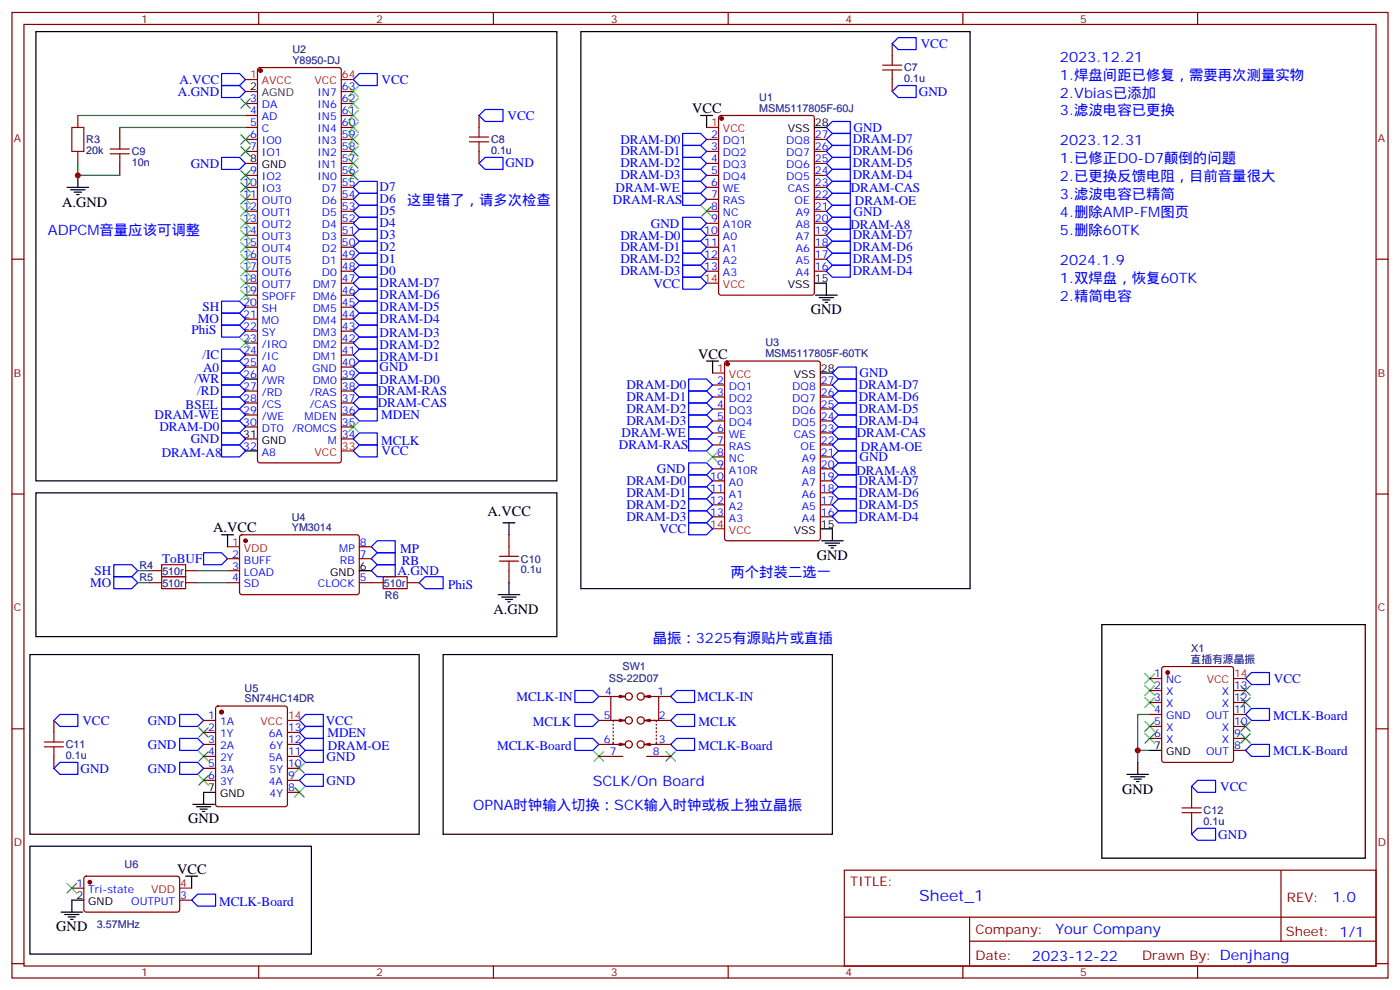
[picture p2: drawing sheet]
<svg xmlns="http://www.w3.org/2000/svg" width="412mm" height="292mm" viewBox="0 0 412 292" stroke-linecap="round" stroke-linejoin="round" font-family="sans-serif">
<g fill="none" stroke="#870000" stroke-width=".35">
<path d="M3.5 3.7h405.4v284.3h-405.4zM7.1 7.2h398.2v277.3h-398.2zM76.2 3.7v3.5M145.3 3.7v3.5M214.5 3.7v3.5M262.8 12.8v3.6M283.6 3.7v3.5M352.8 3.7v3.5M22.9 34v3.5M35.3 37.5v3.6M72.3 27h3.5M72.3 30.5h3.5"/>
<path d="M72.3 34h3.5M72.3 37.5h3.5M76.1 20.1l.5-.2h23.2l.7 .4v115.3l-.2 .5-.5 .2h-23.2l-.5-.2-.3-.5v-115zM100.5 27h3.6M100.5 30.5h3.6M100.5 34h3.6M100.5 37.5h3.6M100.5 23.4h3.6M141.1 34v3.5M211.9 34.2l.5-.2h26.8l.6 .4 .1 51.8-.5 .7h-27l-.7-.4v-51.8zM262.8 23.4v3.6M22.9 44.6v3.5"/>
<path d="M35.3 48.1v3.5M72.3 41.1h3.5M72.3 44.6h3.5M72.3 48.1h3.5M72.3 51.6h3.5M72.3 55.2h3.5M72.3 58.7h3.5M100.5 41.1h3.6M100.5 44.6h3.6M100.5 48.1h3.6M100.5 51.6h3.6M100.5 55.2h3.6"/>
<path d="M100.5 58.7h3.6M141.1 44.6v3.5M208.1 41.1h3.6M208.1 44.6h3.6M208.1 48.1h3.6M208.1 51.6h3.6M208.1 55.2h3.6M208.1 58.7h3.6M239.9 41.1h3.5M239.9 44.6h3.5M239.9 48.1h3.5M239.9 51.6h3.5"/>
<path d="M239.9 55.2h3.5M239.9 58.7h3.5M3.5 76.3h3.6M72.3 76.3h3.5M72.3 62.2h3.5M72.3 65.8h3.5M72.3 69.3h3.5M72.3 72.8h3.5M72.3 79.9h3.5M100.5 76.3h3.6M100.5 62.2h3.6M100.5 65.8h3.6"/>
<path d="M100.5 69.3h3.6M100.5 72.8h3.6M100.5 79.9h3.6M208.1 76.3h3.6M208.1 62.2h3.6M208.1 65.8h3.6M208.1 69.3h3.6M208.1 72.8h3.6M208.1 79.9h3.6M239.9 76.3h3.5M239.9 62.2h3.5M239.9 65.8h3.5"/>
<path d="M239.9 69.3h3.5M239.9 72.8h3.5M239.9 79.9h3.5M405.3 76.3h3.6M72.3 83.4h3.5M72.3 86.9h3.5M72.3 90.5h3.5M72.3 94h3.5M72.3 97.5h3.5M100.5 83.4h3.6M100.5 86.9h3.6M100.5 90.5h3.6"/>
<path d="M100.5 94h3.6M100.5 97.5h3.6M72.3 101h3.5M72.3 104.6h3.5M72.3 108.1h3.5M72.3 115.1h3.5M72.3 118.7h3.5M100.5 101h3.6M100.5 104.6h3.6M100.5 108.1h3.6M100.5 115.1h3.6M100.5 118.7h3.6"/>
<path d="M209.9 113.4h3.5M209.9 116.9h3.5M213.7 106.5l.4-.2h26.8l.7 .5 .1 51.7-.5 .7h-27.1l-.6-.4-.1-51.8zM241.7 113.4h3.5M241.7 116.9h3.5M72.3 122.2h3.5M72.3 125.7h3.5M72.3 129.3h3.5M100.5 122.2h3.6M100.5 125.7h3.6M100.5 129.3h3.6M209.9 120.4h3.5"/>
<path d="M209.9 124h3.5M209.9 127.5h3.5M209.9 131h3.5M209.9 134.5h3.5M209.9 138.1h3.5M241.7 120.4h3.5M241.7 124h3.5M241.7 127.5h3.5M241.7 131h3.5M241.7 134.5h3.5M241.7 138.1h3.5M3.5 145.5h3.6"/>
<path d="M70.8 157.7l.5-.2h34.1l.4 .7v16.5l-.7 .4h-34.1l-.4-.7v-16.2zM149.9 157.5v3.5M209.9 141.6h3.5M209.9 145.1h3.5M209.9 148.7h3.5M209.9 152.2h3.5M241.7 141.6h3.5M241.7 145.1h3.5M241.7 148.7h3.5M241.7 152.2h3.5M405.3 145.5h3.6M44.1 168.1h3.5"/>
<path d="M44.1 171.6h3.5M54.7 168.1h3.5M54.7 171.6h3.5M67 164.5h3.6M67 168.1h3.6M67 171.6h3.6M105.8 164.5h3.6M105.8 171.6h7.1M105.8 161h3.6M119.9 171.6h3.6M149.9 168.1v3.5M338.7 199.8h3.5"/>
<path d="M342.4 196.5l.5-.2h19.8l.5 .2 .2 .5v26.8l-.3 .5-.4 .2h-19.8l-.5-.2-.2-.5v-26.8zM3.5 214.6h3.6M15.9 212.2v3.5M60 212.2h3.5M60 215.7h3.5M60 219.2h3.5M63.7 208.1l.5-.2h19.8l.5 .2 .2 .5v28.3l-.3 .5-.4 .2h-19.8l-.5-.3-.2-.4v-28.3zM84.7 215.7h3.5M84.7 219.2h3.5M176.4 212.2h5.3M176.4 219.2h4.4M176.4 205.1h3.5"/>
<path d="M180.6 218.5v.7h2.8M180.6 213.2v.4M180.6 214.3v.3M180.6 215.3v.4M180.6 216.4v.3M180.6 217.5v.3M182.4 218.9l1.7 .3-1.7 .4M182.4 211.8l1.7 .4-1.7 .3M182.4 204.8l1.7 .3M183.4 212.2h-2.8v.3M184.1 205.1h-4.2v7.1M184.1 205.1l-1.7 .4"/>
<path d="M189.8 205.1h4.2v7.1M189.8 205.1l1.8 .4M189.8 212.2l1.8 .3M189.8 219.2l1.8 .4M190.5 212.2h2.8v.3M191.6 204.8l-1.8 .3M191.6 211.8l-1.8 .4M191.6 218.9l-1.8 .3M192.3 212.2h5.3M193.1 219.2h4.5M193.3 218.5v.7h-2.8M193.3 213.2v.4"/>
<path d="M193.3 214.3v.3M193.3 215.3v.4M193.3 216.4v.3M193.3 217.5v.3M194 205.1h3.6M338.7 203.3h3.5M338.7 206.9h3.5M338.7 210.4h3.5M338.7 213.9h3.5M338.7 217.5h3.5M363.4 203.3h3.5M363.4 206.9h3.5"/>
<path d="M363.4 210.4h3.5M363.4 213.9h3.5M363.4 217.5h3.5M405.3 214.6h3.6M15.9 222.7v3.6M60 222.7h3.5M60 226.3h3.5M60 229.8h3.5M84.7 222.7h3.5M84.7 226.3h3.5M84.7 229.8h3.5M84.7 233.3h3.5"/>
<path d="M176.4 222.7h7M190.5 222.7h7.1M351 231.6v3.5M363.4 221h3.5M24.9 258.2l.5-.2 27.1 .1 .4 .6v9.5l-.7 .4-27.1-.1-.4-.6v-9.2zM248.7 256.3h156.6v28.2h-156.6zM351 242.1v3.6M377.3 256.3v20.9M21.2 261.5h3.5M52.9 265.1h3.5M248.7 270.1h156.5M285.6 277.2h119.6"/>
<path d="M285.6 270.1v14.1M3.5 283.8h3.6M76.2 284.5v3.5M145.3 284.5v3.5M214.5 284.5v3.5M283.6 284.5v3.5M352.8 284.5v3.5M405.3 283.8h3.6"/>
<circle cx="185.2" cy="219.2" r="1.06"/>
<circle cx="185.2" cy="212.2" r="1.06"/>
<circle cx="185.2" cy="205.1" r="1.06"/>
<circle cx="188.7" cy="205.1" r="1.06"/>
<circle cx="188.7" cy="212.2" r="1.06"/>
<circle cx="188.7" cy="219.2" r="1.06"/>
</g>
<g fill="#870000" stroke="#870000" stroke-width=".35">
<circle cx="76.7" cy="20.8" r=".53"/>
<circle cx="72.3" cy="159.2" r=".53"/>
<circle cx="65.3" cy="209.7" r=".53"/>
<circle cx="26.5" cy="259.8" r=".53"/>
<circle cx="344" cy="198" r=".53"/>
<circle cx="214.3" cy="107.2" r=".53"/>
<circle cx="212.5" cy="34.9" r=".53"/>
</g>
<path d="M72.3 23.4h3.5M208.1 37.5h3.6M208.1 83.4h3.6M209.9 109.9h3.5M100.5 132.8h3.6M209.9 155.7h3.5M67 161h3.6M363.4 199.8h3.5M84.7 212.2h3.5M52.9 261.5h3.5" fill="none" stroke="#f00" stroke-width=".35"/>
<g fill="none" stroke="#000" stroke-width=".35">
<path d="M10.6 9.3h153.4v132.3h-153.4zM171.1 9.3h114.7v164.1h-114.7zM206.4 34h3.5M208.1 34v3.5M239.9 37.5h3.5M19.8 55.2h6.3M20.8 55.9h4.2M21.9 56.6h2.1M22.6 57.3h.7M22.9 51.6v3.6M239.9 83.4h3.5v3.5M240.2 86.9h6.4"/>
<path d="M241.3 87.6h4.2M242.4 88.3h2.1M243.1 89h.7M72.3 111.6h3.5M100.5 111.6h3.6M208.1 106.3h3.6M209.9 106.3v3.6M241.7 109.9h3.5M72.3 132.8h3.5M10.6 145.1h153.4v42.4h-153.4zM65.3 157.5h3.5M67 157.5v3.5"/>
<path d="M148.2 154h3.5M149.9 154v3.5M241.7 155.7h3.5v3.5M242 159.2h6.4M243.1 159.9h4.2M105.8 168.1h3.6M146.8 175.1h6.3M147.8 175.8h4.2M148.9 176.5h2.1M149.6 177.2h.7M149.9 171.6v3.5M244.1 160.7h2.1"/>
<path d="M244.8 161.4h.7M8.8 192.8h114.7v52.9h-114.7zM130.5 192.8h114.7v52.9h-114.7zM324.6 183.9h77.6v68.8h-77.6zM56.8 236.9h6.3M57.9 237.6h4.2M58.9 238.3h2.1M59.6 239h.7M63.5 233.3h-3.5v3.6M332 228h6.3M333 228.7h4.3M334.1 229.4h2.1"/>
<path d="M334.8 230.2h.7M335.1 224.5v3.5M338.7 221h3.5M8.8 249.2h82.9v31.8h-82.9zM54.7 258h3.5M56.4 258v3.5M18 268.6h6.3M19 269.3h4.3M20.1 270h2.1M20.8 270.7h.7M24.7 265.1h-3.5v3.5"/>
</g>
<g fill="none" stroke="#00f" stroke-width=".35">
<path d="M264.6 11.1h5.3v3.5h-5.3l-1.8-1.8zM65.3 21.7h5.3l1.7 1.7-1.7 1.8h-5.3zM65.3 25.2h5.3l1.7 1.8-1.7 1.7h-5.3zM105.8 21.7h5.3v3.5h-5.3l-1.7-1.8zM141.1 34l1.8-1.8h5.3v3.6h-5.3zM201.1 39.3h5.3l1.7 1.8-1.7 1.7h-5.3zM245.2 39.3h5.3v3.5h-5.3l-1.8-1.7zM245.2 35.8h5.3v3.5h-5.3l-1.8-1.8zM262.8 27l1.8-1.8h5.3v3.5h-5.3zM65.3 46.4h5.3l1.7 1.7-1.7 1.8h-5.3zM104.1 58.7l1.7-1.8h5.3v3.6h-5.3zM104.1 55.2l1.7-1.8h5.3v3.5h-5.3z"/>
<path d="M141.1 48.1l1.8-1.7h5.3v3.5h-5.3zM201.1 49.9h5.3l1.7 1.7-1.7 1.8h-5.3zM201.1 46.4h5.3l1.7 1.7-1.7 1.8h-5.3zM201.1 42.8h5.3l1.7 1.8-1.7 1.8h-5.3zM201.1 53.4h5.3l1.7 1.8-1.7 1.7h-5.3zM201.1 56.9h5.3l1.7 1.8-1.7 1.8h-5.3zM245.2 56.9h5.3v3.6h-5.3l-1.8-1.8zM245.2 42.8h5.3v3.6h-5.3l-1.8-1.8zM245.2 46.4h5.3v3.5h-5.3l-1.8-1.8zM245.2 49.9h5.3v3.5h-5.3l-1.8-1.8zM245.2 53.4h5.3v3.5h-5.3l-1.8-1.7zM104.1 65.8l1.7-1.8h5.3v3.5h-5.3z"/>
<path d="M104.1 62.2l1.7-1.7h5.3v3.5h-5.3zM105.8 78.1h5.3v3.5h-5.3l-1.7-1.7zM105.8 74.6h5.3v3.5h-5.3l-1.7-1.8zM105.8 71h5.3v3.6h-5.3l-1.7-1.8zM105.8 67.5h5.3v3.5h-5.3l-1.7-1.7zM201.1 78.1h5.3l1.7 1.8-1.7 1.7h-5.3zM201.1 74.6h5.3l1.7 1.7-1.7 1.8h-5.3zM201.1 71h5.3l1.7 1.8-1.7 1.8h-5.3zM201.1 67.5h5.3l1.7 1.8-1.7 1.7h-5.3zM201.1 64h5.3l1.7 1.8-1.7 1.7h-5.3zM245.2 64h5.3v3.5h-5.3l-1.8-1.7zM245.2 67.5h5.3v3.5h-5.3l-1.8-1.7z"/>
<path d="M245.2 71h5.3v3.6h-5.3l-1.8-1.8zM245.2 74.6h5.3v3.5h-5.3l-1.8-1.8zM245.2 78.1h5.3v3.5h-5.3l-1.8-1.7zM245.2 60.5h5.3v3.5h-5.3l-1.8-1.8zM65.3 95.7h5.3l1.7 1.8-1.7 1.8h-5.3zM65.3 88.7h5.3l1.7 1.8-1.7 1.7h-5.3zM65.3 92.2h5.3l1.7 1.8-1.7 1.7h-5.3zM104.1 97.5l1.7-1.8h5.3v3.6h-5.3zM104.1 94l1.7-1.8h5.3v3.5h-5.3zM104.1 90.5l1.7-1.8h5.3v3.5h-5.3zM104.1 86.9l1.7-1.7h5.3v3.5h-5.3zM105.8 81.6h5.3v3.6h-5.3l-1.7-1.8z"/>
<path d="M201.1 81.6h5.3l1.7 1.8-1.7 1.8h-5.3zM65.3 102.8h5.3l1.7 1.8-1.7 1.7h-5.3zM65.3 106.3h5.3l1.7 1.8-1.7 1.8h-5.3zM65.3 109.9h5.3l1.7 1.7-1.7 1.8h-5.3zM65.3 113.4h5.3l1.7 1.7-1.7 1.8h-5.3zM65.3 116.9h5.3l1.7 1.8-1.7 1.7h-5.3zM104.1 118.7l1.7-1.8h5.3v3.5h-5.3zM104.1 111.6l1.7-1.7h5.3v3.5h-5.3zM104.1 104.6l1.7-1.8h5.3v3.5h-5.3zM104.1 101l1.7-1.7h5.3v3.5h-5.3zM105.8 113.4h5.3v3.5h-5.3l-1.7-1.8zM105.8 106.3h5.3v3.6h-5.3l-1.7-1.8z"/>
<path d="M202.8 118.7h5.3l1.8 1.7-1.8 1.8h-5.3zM202.8 115.1h5.3l1.8 1.8-1.8 1.8h-5.3zM202.8 111.6h5.3l1.8 1.8-1.8 1.7h-5.3zM246.9 111.6h5.3v3.5h-5.3l-1.7-1.7zM246.9 115.1h5.3v3.6h-5.3l-1.7-1.8zM246.9 118.7h5.3v3.5h-5.3l-1.7-1.8zM246.9 108.1h5.3v3.5h-5.3l-1.7-1.7zM65.3 120.4h5.3l1.7 1.8-1.7 1.8h-5.3zM65.3 124h5.3l1.7 1.7-1.7 1.8h-5.3zM65.3 127.5h5.3l1.7 1.8-1.7 1.7h-5.3zM65.3 131h5.3l1.7 1.8-1.7 1.7h-5.3zM104.1 129.3l1.7-1.8h5.3v3.5h-5.3z"/>
<path d="M104.1 122.2l1.7-1.8h5.3v3.6h-5.3zM105.8 131h5.3v3.5h-5.3l-1.7-1.7zM202.8 139.8h5.3l1.8 1.8-1.8 1.8h-5.3zM202.8 136.3h5.3l1.8 1.8-1.8 1.7h-5.3zM202.8 122.2h5.3l1.8 1.8-1.8 1.7h-5.3zM202.8 125.7h5.3l1.8 1.8-1.8 1.8h-5.3zM202.8 129.3h5.3l1.8 1.7-1.8 1.8h-5.3zM246.9 136.3h5.3v3.5h-5.3l-1.7-1.7zM246.9 139.8h5.3v3.6h-5.3l-1.7-1.8zM246.9 132.8h5.3v3.5h-5.3l-1.7-1.8zM246.9 129.3h5.3v3.5h-5.3l-1.7-1.8zM246.9 122.2h5.3v3.5h-5.3l-1.7-1.7z"/>
<path d="M246.9 125.7h5.3v3.6h-5.3l-1.7-1.8zM111.1 159.2h5.3v3.6h-5.3l-1.7-1.8zM202.8 150.4h5.3l1.8 1.8-1.8 1.8h-5.3zM202.8 146.9h5.3l1.8 1.8-1.8 1.7h-5.3zM202.8 143.4h5.3l1.8 1.7-1.8 1.8h-5.3zM202.8 154h5.3l1.8 1.7-1.8 1.8h-5.3zM246.9 143.4h5.3v3.5h-5.3l-1.7-1.8zM246.9 146.9h5.3v3.5h-5.3l-1.7-1.7zM246.9 150.4h5.3v3.6h-5.3l-1.7-1.8zM33.5 166.3h5.3l1.8 1.8-1.8 1.7h-5.3zM33.5 169.8h5.3l1.8 1.8-1.8 1.8h-5.3zM60 162.8h5.3l1.7 1.7-1.7 1.8h-5.3z"/>
<path d="M109.4 168.1l1.7-1.8h5.3v3.5h-5.3zM111.1 162.8h5.3v3.5h-5.3l-1.7-1.8zM125.2 169.8h5.3v3.6h-5.3l-1.7-1.8zM366.9 199.8l1.8-1.8h5.2v3.6h-5.2zM17.6 210.4h5.3v3.5h-5.3l-1.7-1.7zM52.9 210.4h5.3l1.8 1.8-1.8 1.7h-5.3zM52.9 217.5h5.3l1.8 1.7-1.8 1.8h-5.3zM90 210.4h5.2v3.5h-5.2l-1.8-1.7zM90 213.9h5.2v3.6h-5.2l-1.8-1.8zM90 217.5h5.2v3.5h-5.2l-1.8-1.8zM169.3 210.4h5.3l1.8 1.8-1.8 1.7h-5.3zM169.3 217.5h5.3l1.8 1.7-1.8 1.8h-5.3z"/>
<path d="M169.3 203.3h5.3l1.8 1.8-1.8 1.8h-5.3zM197.6 219.2l1.7-1.7h5.3v3.5h-5.3zM199.3 210.4h5.3v3.5h-5.3l-1.7-1.7zM199.3 203.3h5.3v3.6h-5.3l-1.7-1.8zM366.9 210.4l1.8-1.8h5.2v3.6h-5.2zM368.7 219.2h5.2v3.5h-5.2l-1.8-1.7zM15.9 226.3l1.7-1.8h5.3v3.5h-5.3zM52.9 224.5h5.3l1.8 1.8-1.8 1.7h-5.3zM90 228h5.2v3.6h-5.2l-1.8-1.8zM90 221h5.2v3.5h-5.2l-1.8-1.8zM351 231.6l1.8-1.8h5.3v3.5h-5.3zM351 245.7l1.8-1.8h5.3v3.5h-5.3z"/>
<path d="M58.2 263.3h5.3v3.5h-5.3l-1.8-1.7z"/>
</g>
<g fill="none" stroke="#a10000" stroke-width=".35">
<path d="M260 19.2h5.6M262.8 16.4v2.8M21.2 37.5h3.5v7.1h-3.5zM141.1 37.5v2.9M260 20.6h5.6M262.8 20.6v2.8M32.5 45.3h5.6M32.5 43.9h5.6M35.3 41.1v2.8M35.3 45.3v2.8M138.3 41.8h5.6M138.3 40.4h5.6"/>
<path d="M141.1 41.8v2.8M47.6 166.3h7.1v3.5h-7.1zM47.6 169.8h7.1v3.6h-7.1zM112.9 169.8h7v3.6h-7zM147.1 165.2h5.7M147.1 163.8h5.7M149.9 161v2.8M149.9 165.2v2.9M13.1 219.9h5.6M13.1 218.5h5.6M15.9 215.7v2.8M15.9 219.9v2.8"/>
<path d="M348.2 239.3h5.6M348.2 237.9h5.6M351 235.1v2.8M351 239.3v2.8"/>
</g>
<path d="M22.9 34h49.4M35.3 37.5h37M22.9 48.1v3.5h12.4M40.6 168.1h3.5M40.6 171.6h3.5M58.2 168.1h8.8M58.2 171.6h8.8M338.7 210.4h-3.6v14.1M335.1 221h3.6" fill="none" stroke="#008700" stroke-width=".35"/>
<g fill="none" stroke="#3c3" stroke-width=".35">
<path d="M70.9 39.7l2.8 2.8M70.9 29.1l2.8 2.8M73.7 39.7l-2.8 2.8M73.7 29.1l-2.8 2.8M102.7 39.7l2.8 2.8M102.7 36.1l2.8 2.8M102.7 32.6l2.8 2.8M102.7 29.1l2.8 2.8M102.7 25.5l2.8 2.9M105.5 25.5l-2.8 2.9M105.5 29.1l-2.8 2.8M105.5 32.6l-2.8 2.8"/>
<path d="M105.5 36.1l-2.8 2.8M105.5 39.7l-2.8 2.8M70.9 43.2l2.8 2.8M70.9 50.2l2.8 2.9M70.9 53.8l2.8 2.8M70.9 57.3l2.8 2.8M73.7 43.2l-2.8 2.8M73.7 50.2l-2.8 2.9M73.7 53.8l-2.8 2.8M73.7 57.3l-2.8 2.8M102.7 50.2l2.8 2.9M102.7 46.7l2.8 2.8"/>
<path d="M102.7 43.2l2.8 2.8M105.5 46.7l-2.8 2.8M105.5 50.2l-2.8 2.9M105.5 43.2l-2.8 2.8M70.9 60.8l2.8 2.8M70.9 64.3l2.8 2.9M70.9 67.9l2.8 2.8M70.9 71.4l2.8 2.8M70.9 74.9l2.8 2.9M70.9 78.5l2.8 2.8M73.7 60.8l-2.8 2.8M73.7 64.3l-2.8 2.9"/>
<path d="M73.7 67.9l-2.8 2.8M73.7 71.4l-2.8 2.8M73.7 74.9l-2.8 2.9M73.7 78.5l-2.8 2.8M206.7 60.8l2.8 2.8M209.5 60.8l-2.8 2.8M70.9 82l2.8 2.8M70.9 85.5l2.8 2.8M70.9 99.6l2.8 2.8M73.7 82l-2.8 2.8M73.7 85.5l-2.8 2.8M73.7 99.6l-2.8 2.8"/>
<path d="M102.7 124.3l2.8 2.8M105.5 124.3l-2.8 2.8M208.5 133.1l2.8 2.9M211.3 133.1l-2.8 2.9M337.3 198.4l2.8 2.8M340.1 198.4l-2.8 2.8M58.6 214.3l2.8 2.8M61.4 214.3l-2.8 2.8M337.3 216l2.8 2.9M337.3 212.5l2.8 2.8M337.3 205.5l2.8 2.8M337.3 201.9l2.8 2.9"/>
<path d="M340.1 216l-2.8 2.9M340.1 212.5l-2.8 2.8M340.1 205.5l-2.8 2.8M340.1 201.9l-2.8 2.9M365.5 201.9l2.8 2.9M365.5 205.5l2.8 2.8M365.5 212.5l2.8 2.8M365.5 216l2.8 2.9M368.3 201.9l-2.8 2.9M368.3 205.5l-2.8 2.8M368.3 212.5l-2.8 2.8M368.3 216l-2.8 2.9"/>
<path d="M58.6 221.3l2.8 2.9M58.6 228.4l2.8 2.8M61.4 221.3l-2.8 2.9M61.4 228.4l-2.8 2.8M86.8 224.9l2.8 2.8M86.8 231.9l2.8 2.8M89.6 224.9l-2.8 2.8M89.6 231.9l-2.8 2.8M175 221.3l2.8 2.9M177.8 221.3l-2.8 2.9M196.1 221.3l2.9 2.9M199 221.3l-2.9 2.9"/>
<path d="M19.8 260.1l2.8 2.9M22.6 260.1l-2.8 2.9"/>
</g>
<g fill="#c00">
<circle cx="22.9" cy="51.6" r=".88"/>
<circle cx="335.1" cy="221" r=".88"/>
</g>
<text font-size="4.6" fill="#00f" x="270.8" y="265.3">Sheet_1</text>
<g font-size="4.2" fill="#00f">
<text x="312.2" y="18.1">2023.12.21</text>
<text x="312.2" y="23.4">1.焊盘间距已修复，需要再次测量实物</text>
<text x="312.2" y="28.7">2.Vbias已添加</text>
<text x="312.2" y="34">3.滤波电容已更换</text>
<text x="312.2" y="42.8">2023.12.31</text>
<text x="312.2" y="48.1">1.已修正D0-D7颠倒的问题</text>
<text x="312.2" y="53.4">2.已更换反馈电阻，目前音量很大</text>
<text x="312.2" y="58.7">3.滤波电容已精简</text>
<text x="119.9" y="60.5">这里错了，请多次检查</text>
<text x="312.2" y="64">4.删除AMP-FM图页</text>
<text x="14.1" y="69.3">ADPCM音量应该可调整</text>
<text x="312.2" y="69.3">5.删除60TK</text>
<text x="312.2" y="83.4">1.双焊盘，恢复60TK</text>
<text x="312.2" y="78.1">2024.1.9</text>
<text x="312.2" y="88.7">2.精简电容</text>
<text x="215.2" y="169.8">两个封装二选一</text>
<text x="192.3" y="189.2">晶振：3225有源贴片或直插</text>
<text x="174.6" y="231.6">SCLK/On Board</text>
<text x="139.3" y="238.6">OPNA时钟输入切换：SCK输入时钟或板上独立晶振</text>
<text x="392.5" y="265.5">1.0</text>
<text x="310.9" y="275.1">Your Company</text>
<text x="304" y="282.9">2023-12-22</text>
</g>
<g font-size="4.2">
<text x="203.9" y="33.3">VCC</text>
<text x="18.3" y="60.8">A.GND</text>
<text x="238.8" y="92.6">GND</text>
<text x="205.7" y="105.6">VCC</text>
<text x="143.6" y="151.8">A.VCC</text>
<text x="62.8" y="156.8">A.VCC</text>
<text x="240.6" y="164.9">GND</text>
<text x="145.3" y="180.8">A.GND</text>
<text x="330.6" y="233.7">GND</text>
<text x="55.4" y="242.5">GND</text>
<text x="52.2" y="257.3">VCC</text>
<text x="16.6" y="274.2">GND</text>
</g>
<g font-size="3.9" fill="#00f">
<text x="271.2" y="14.1">VCC</text>
<text x="52.4" y="28.2">A.GND</text>
<text x="52.9" y="24.7">A.VCC</text>
<text x="112.4" y="24.7">VCC</text>
<text x="270.7" y="28.4">GND</text>
<text x="149.5" y="35.3">VCC</text>
<text x="251.5" y="38.8">GND</text>
<text x="182.8" y="45.8">DRAM-D1</text>
<text x="182.8" y="42.3">DRAM-D0</text>
<text x="251.2" y="42.2">DRAM-D7</text>
<text x="251.2" y="45.8">DRAM-D6</text>
<text x="56.2" y="49.4">GND</text>
<text x="148.9" y="49.3">GND</text>
<text x="182.8" y="52.8">DRAM-D3</text>
<text x="182.8" y="49.3">DRAM-D2</text>
<text x="251.2" y="49.3">DRAM-D5</text>
<text x="251.2" y="52.8">DRAM-D4</text>
<text x="111.8" y="59.9">D6</text>
<text x="111.8" y="56.3">D7</text>
<text x="181.3" y="56.5">DRAM-WE</text>
<text x="250.6" y="56.5">DRAM-CAS</text>
<text x="111.8" y="63.4">D5</text>
<text x="180.6" y="60">DRAM-RAS</text>
<text x="251.4" y="63.5">GND</text>
<text x="251.8" y="60.5">DRAM-OE</text>
<text x="111.8" y="70.4">D3</text>
<text x="111.8" y="66.9">D4</text>
<text x="182.8" y="70.5">DRAM-D0</text>
<text x="191.7" y="67.1">GND</text>
<text x="250.5" y="67.5">DRAM-A8</text>
<text x="251.2" y="70.4">DRAM-D7</text>
<text x="111.8" y="77.5">D1</text>
<text x="111.8" y="74">D2</text>
<text x="182.8" y="77.5">DRAM-D2</text>
<text x="182.8" y="74">DRAM-D1</text>
<text x="251.2" y="74">DRAM-D6</text>
<text x="251.2" y="77.5">DRAM-D5</text>
<text x="111.8" y="81.1">D0</text>
<text x="182.8" y="81">DRAM-D3</text>
<text x="251.2" y="81">DRAM-D4</text>
<text x="111.8" y="88.1">DRAM-D6</text>
<text x="111.8" y="84.6">DRAM-D7</text>
<text x="192.5" y="84.7">VCC</text>
<text x="58.3" y="95.2">MO</text>
<text x="59.6" y="91.7">SH</text>
<text x="111.8" y="95.1">DRAM-D4</text>
<text x="111.8" y="91.6">DRAM-D5</text>
<text x="56.4" y="98.4">PhiS</text>
<text x="111.8" y="99.2">DRAM-D3</text>
<text x="59.6" y="105.8">/IC</text>
<text x="111.8" y="106.2">DRAM-D1</text>
<text x="111.8" y="102.7">DRAM-D2</text>
<text x="57.3" y="112.9">/WR</text>
<text x="59.8" y="109.7">A0</text>
<text x="111.8" y="109.3">GND</text>
<text x="111.8" y="113.2">DRAM-D0</text>
<text x="253.2" y="111.1">GND</text>
<text x="58.1" y="116.4">/RD</text>
<text x="111.3" y="120">DRAM-CAS</text>
<text x="111.3" y="116.5">DRAM-RAS</text>
<text x="184.5" y="118.1">DRAM-D1</text>
<text x="184.5" y="114.6">DRAM-D0</text>
<text x="252.9" y="114.5">DRAM-D7</text>
<text x="252.9" y="118.1">DRAM-D6</text>
<text x="45.5" y="123.5">DRAM-WE</text>
<text x="54.7" y="120.4">BSEL</text>
<text x="112.3" y="123.5">MDEN</text>
<text x="184.5" y="125.1">DRAM-D3</text>
<text x="184.5" y="121.6">DRAM-D2</text>
<text x="252.9" y="121.6">DRAM-D5</text>
<text x="252.9" y="125.1">DRAM-D4</text>
<text x="46.9" y="127">DRAM-D0</text>
<text x="56.2" y="130.5">GND</text>
<text x="112.3" y="131">MCLK</text>
<text x="183.1" y="128.8">DRAM-WE</text>
<text x="252.4" y="128.8">DRAM-CAS</text>
<text x="47.6" y="134.5">DRAM-A8</text>
<text x="112.4" y="134.1">VCC</text>
<text x="182.3" y="132.3">DRAM-RAS</text>
<text x="253.2" y="135.9">GND</text>
<text x="253.6" y="132.8">DRAM-OE</text>
<text x="184.5" y="142.9">DRAM-D0</text>
<text x="193.5" y="139.4">GND</text>
<text x="252.3" y="139.8">DRAM-A8</text>
<text x="252.9" y="142.8">DRAM-D7</text>
<text x="184.5" y="149.8">DRAM-D2</text>
<text x="184.5" y="146.3">DRAM-D1</text>
<text x="252.9" y="146.3">DRAM-D6</text>
<text x="252.9" y="149.8">DRAM-D5</text>
<text x="184.5" y="153.4">DRAM-D3</text>
<text x="252.9" y="153.4">DRAM-D4</text>
<text x="194.2" y="157">VCC</text>
<text x="47.8" y="165.8">ToBUF</text>
<text x="117.9" y="162.8">MP</text>
<text x="118.3" y="166.3">RB</text>
<text x="26.6" y="172.8">MO</text>
<text x="27.9" y="169.3">SH</text>
<text x="117.1" y="169.3">A.GND</text>
<text x="132.1" y="173.4">PhiS</text>
<text x="375.2" y="201.1">VCC</text>
<text x="152.1" y="206.4">MCLK-IN</text>
<text x="205.3" y="206.4">MCLK-IN</text>
<text x="24.3" y="213.4">VCC</text>
<text x="43.6" y="213.5">GND</text>
<text x="96" y="213.4">VCC</text>
<text x="157" y="213.9">MCLK</text>
<text x="205.8" y="213.9">MCLK</text>
<text x="375" y="212.2">MCLK-Board</text>
<text x="43.6" y="220.5">GND</text>
<text x="96.4" y="217">MDEN</text>
<text x="96.6" y="221">DRAM-OE</text>
<text x="146.4" y="221">MCLK-Board</text>
<text x="205.7" y="221">MCLK-Board</text>
<text x="23.7" y="227.7">GND</text>
<text x="43.6" y="227.6">GND</text>
<text x="96.2" y="224">GND</text>
<text x="375" y="222.2">MCLK-Board</text>
<text x="96.2" y="231.1">GND</text>
<text x="359.4" y="232.8">VCC</text>
<text x="358.9" y="247.1">GND</text>
<text x="64.5" y="266.8">MCLK-Board</text>
</g>
<g font-size="3.9" fill="#800">
<text x="250.5" y="260.8">TITLE:</text>
<text x="379.1" y="265.5">REV:</text>
<text x="287.4" y="275">Company:</text>
<text x="378.7" y="275.7">Sheet: 1/1</text>
<text x="287.4" y="282.7">Date:</text>
<text x="336.4" y="282.8">Drawn By: Denjhang</text>
</g>
<g font-size="3.2" fill="#800">
<text x="41.6" y="6.7">1</text>
<text x="110.8" y="6.7">2</text>
<text x="179.9" y="6.7">3</text>
<text x="249.1" y="6.7">4</text>
<text x="318.2" y="6.7">5</text>
<text x="4.1" y="41.8">A</text>
<text x="405.9" y="41.8">A</text>
<text x="4.1" y="110.9">B</text>
<text x="405.9" y="110.9">B</text>
<text x="4.1" y="180.1">C</text>
<text x="405.9" y="180.1">C</text>
<text x="4.1" y="249.2">D</text>
<text x="405.9" y="249.2">D</text>
<text x="41.6" y="287.5">1</text>
<text x="110.8" y="287.5">2</text>
<text x="179.9" y="287.5">3</text>
<text x="249.1" y="287.5">4</text>
<text x="318.2" y="287.5">5</text>
</g>
<g font-size="3.2" fill="#000080">
<text x="86.1" y="15.6">U2</text>
<text x="86.1" y="18.8">Y8950-DJ</text>
<text x="266.3" y="21">C7</text>
<text x="223.7" y="29.6">U1</text>
<text x="266.3" y="24.2">0.1u</text>
<text x="223.7" y="32.8">MSM5117805F-60J</text>
<text x="25.4" y="45.4">20k</text>
<text x="25.4" y="42.2">R3</text>
<text x="38.8" y="45.7">C9</text>
<text x="144.6" y="45.4">0.1u</text>
<text x="144.6" y="42.2">C8</text>
<text x="38.8" y="48.9">10n</text>
<text x="225.4" y="105.1">MSM5117805F-60TK</text>
<text x="225.4" y="102">U3</text>
<text x="86" y="153.4">U4</text>
<text x="86" y="156.4">YM3014</text>
<text x="41.1" y="167.4">R4</text>
<text x="153.5" y="165.7">C10</text>
<text x="41.1" y="171">R5</text>
<text x="47.8" y="169.2">510r</text>
<text x="47.8" y="172.7">510r</text>
<text x="113.1" y="172.7">510r</text>
<text x="153.5" y="168.8">0.1u</text>
<text x="113.4" y="176.3">R6</text>
<text x="183.4" y="197.4">SW1</text>
<text x="350.7" y="195.2">直插有源晶振</text>
<text x="350.9" y="192.1">X1</text>
<text x="72.1" y="203.7">U5</text>
<text x="179.4" y="201">SS-22D07</text>
<text x="72.1" y="206.9">SN74HC14DR</text>
<text x="19.4" y="220.3">C11</text>
<text x="19.4" y="223.5">0.1u</text>
<text x="354.5" y="239.7">C12</text>
<text x="354.5" y="242.9">0.1u</text>
<text x="36.7" y="255.6">U6</text>
<text x="28.5" y="273.3">3.57MHz</text>
</g>
<g font-size="3.2" fill="#f00">
<text x="73.7" y="23.1">1</text>
<text x="100.7" y="23.1">64</text>
<text x="77.2" y="24.8">AVCC</text>
<text x="92.6" y="24.8">VCC</text>
<text x="209.5" y="37.2">1</text>
<text x="213" y="38.9">VCC</text>
<text x="207.5" y="83">14</text>
<text x="213" y="84.8">VCC</text>
<text x="211.2" y="109.5">1</text>
<text x="214.7" y="111.3">VCC</text>
<text x="92.6" y="134.2">VCC</text>
<text x="100.7" y="132.4">33</text>
<text x="209.2" y="155.4">14</text>
<text x="68.4" y="160.7">1</text>
<text x="214.7" y="157.1">VCC</text>
<text x="71.9" y="162.4">VDD</text>
<text x="355.5" y="201.2">VCC</text>
<text x="363.5" y="199.5">14</text>
<text x="76.8" y="213.6">VCC</text>
<text x="84.8" y="211.8">14</text>
<text x="44.6" y="263">VDD</text>
<text x="53.1" y="261.2">4</text>
</g>
<g font-size="3.2">
<text x="73.7" y="26.6">2</text>
<text x="232.1" y="38.9">VSS</text>
<text x="240.1" y="37.2">28</text>
<text x="73.7" y="47.8">8</text>
<text x="77.2" y="49.5">GND</text>
<text x="240.1" y="83">15</text>
<text x="232.1" y="84.8">VSS</text>
<text x="233.8" y="111.3">VSS</text>
<text x="241.8" y="109.5">28</text>
<text x="71.6" y="128.9">31</text>
<text x="77.2" y="130.7">GND</text>
<text x="241.8" y="155.4">15</text>
<text x="233.8" y="157.1">VSS</text>
<text x="106" y="167.7">6</text>
<text x="97.2" y="169.5">GND</text>
<text x="340" y="220.6">7</text>
<text x="343.5" y="222.4">GND</text>
<text x="61.3" y="233">7</text>
<text x="64.8" y="234.7">GND</text>
<text x="22.5" y="264.7">2</text>
<text x="26" y="266.5">GND</text>
</g>
<text font-size="3.2" fill="#333" x="77.2" y="28.4">AGND</text>
<g font-size="3.2" fill="#00f">
<text x="93.5" y="28.4">IN7</text>
<text x="100.7" y="26.6">63</text>
<text x="73.7" y="30.1">3</text>
<text x="73.7" y="33.7">4</text>
<text x="77.2" y="31.9">DA</text>
<text x="77.2" y="35.4">AD</text>
<text x="93.5" y="35.4">IN5</text>
<text x="93.5" y="31.9">IN6</text>
<text x="100.7" y="33.7">61</text>
<text x="100.7" y="30.1">62</text>
<text x="73.7" y="37.2">5</text>
<text x="73.7" y="40.7">6</text>
<text x="77.2" y="38.9">C</text>
<text x="93.5" y="38.9">IN4</text>
<text x="100.7" y="40.7">59</text>
<text x="100.7" y="37.2">60</text>
<text x="209.5" y="40.7">2</text>
<text x="240.1" y="40.7">27</text>
<text x="73.7" y="44.2">7</text>
<text x="77.2" y="42.5">IO0</text>
<text x="77.2" y="46">IO1</text>
<text x="93.5" y="46">IN2</text>
<text x="93.5" y="42.5">IN3</text>
<text x="100.7" y="47.8">57</text>
<text x="100.7" y="44.2">58</text>
<text x="209.5" y="44.2">3</text>
<text x="209.5" y="47.8">4</text>
<text x="213" y="42.5">DQ1</text>
<text x="213" y="46">DQ2</text>
<text x="231.6" y="46">DQ7</text>
<text x="231.6" y="42.5">DQ8</text>
<text x="240.1" y="47.8">25</text>
<text x="240.1" y="44.2">26</text>
<text x="73.7" y="51.3">9</text>
<text x="77.2" y="53.1">IO2</text>
<text x="93.5" y="53.1">IN0</text>
<text x="93.5" y="49.5">IN1</text>
<text x="100.7" y="51.3">56</text>
<text x="209.5" y="51.3">5</text>
<text x="213" y="49.5">DQ3</text>
<text x="213" y="53.1">DQ4</text>
<text x="231.6" y="53.1">DQ5</text>
<text x="231.6" y="49.5">DQ6</text>
<text x="240.1" y="51.3">24</text>
<text x="71.6" y="54.8">10</text>
<text x="71.6" y="58.3">11</text>
<text x="77.2" y="56.6">IO3</text>
<text x="94.8" y="56.6">D7</text>
<text x="100.7" y="58.3">54</text>
<text x="100.7" y="54.8">55</text>
<text x="209.5" y="54.8">6</text>
<text x="209.5" y="58.3">7</text>
<text x="213" y="56.6">WE</text>
<text x="232" y="56.6">CAS</text>
<text x="240.1" y="58.3">22</text>
<text x="240.1" y="54.8">23</text>
<text x="71.6" y="61.9">12</text>
<text x="71.6" y="65.4">13</text>
<text x="77.2" y="60.1">OUT0</text>
<text x="77.2" y="63.6">OUT1</text>
<text x="94.8" y="63.6">D5</text>
<text x="94.8" y="60.1">D6</text>
<text x="100.7" y="65.4">52</text>
<text x="100.7" y="61.9">53</text>
<text x="209.5" y="61.9">8</text>
<text x="209.5" y="65.4">9</text>
<text x="213" y="60.1">RAS</text>
<text x="213" y="63.6">NC</text>
<text x="234.1" y="60.1">OE</text>
<text x="234.4" y="63.6">A9</text>
<text x="240.1" y="65.4">20</text>
<text x="240.1" y="61.9">21</text>
<text x="71.6" y="68.9">14</text>
<text x="77.2" y="67.2">OUT2</text>
<text x="77.2" y="70.7">OUT3</text>
<text x="94.8" y="70.7">D3</text>
<text x="94.8" y="67.2">D4</text>
<text x="100.7" y="68.9">51</text>
<text x="207.5" y="68.9">10</text>
<text x="213" y="67.2">A10R</text>
<text x="213" y="70.7">A0</text>
<text x="234.4" y="70.7">A7</text>
<text x="234.4" y="67.2">A8</text>
<text x="240.1" y="68.9">19</text>
<text x="71.6" y="72.5">15</text>
<text x="71.6" y="76">16</text>
<text x="77.2" y="74.2">OUT4</text>
<text x="77.2" y="77.8">OUT5</text>
<text x="94.8" y="77.8">D1</text>
<text x="94.8" y="74.2">D2</text>
<text x="100.7" y="76">49</text>
<text x="100.7" y="72.5">50</text>
<text x="207.5" y="72.5">11</text>
<text x="207.5" y="76">12</text>
<text x="213" y="74.2">A1</text>
<text x="213" y="77.8">A2</text>
<text x="234.4" y="77.8">A5</text>
<text x="234.4" y="74.2">A6</text>
<text x="240.1" y="76">17</text>
<text x="240.1" y="72.5">18</text>
<text x="71.6" y="79.5">17</text>
<text x="71.6" y="83">18</text>
<text x="77.2" y="81.3">OUT6</text>
<text x="94.8" y="81.3">D0</text>
<text x="100.7" y="83">47</text>
<text x="100.7" y="79.5">48</text>
<text x="207.5" y="79.5">13</text>
<text x="213" y="81.3">A3</text>
<text x="234.4" y="81.3">A4</text>
<text x="240.1" y="79.5">16</text>
<text x="71.6" y="86.6">19</text>
<text x="77.2" y="84.8">OUT7</text>
<text x="77.2" y="88.3">SPOFF</text>
<text x="92.1" y="88.3">DM6</text>
<text x="92.1" y="84.8">DM7</text>
<text x="100.7" y="86.6">46</text>
<text x="71.6" y="90.1">20</text>
<text x="71.6" y="93.6">21</text>
<text x="77.2" y="91.9">SH</text>
<text x="77.2" y="95.4">MO</text>
<text x="92.1" y="95.4">DM4</text>
<text x="92.1" y="91.9">DM5</text>
<text x="100.7" y="93.6">44</text>
<text x="100.7" y="90.1">45</text>
<text x="71.6" y="97.2">22</text>
<text x="71.6" y="100.7">23</text>
<text x="77.2" y="98.9">SY</text>
<text x="92.1" y="98.9">DM3</text>
<text x="100.7" y="100.7">42</text>
<text x="100.7" y="97.2">43</text>
<text x="71.6" y="104.2">24</text>
<text x="71.6" y="107.7">25</text>
<text x="77.2" y="102.4">/IRQ</text>
<text x="77.2" y="106">/IC</text>
<text x="92.1" y="106">DM1</text>
<text x="92.1" y="102.4">DM2</text>
<text x="100.7" y="107.7">40</text>
<text x="100.7" y="104.2">41</text>
<text x="71.6" y="111.3">26</text>
<text x="77.2" y="109.5">A0</text>
<text x="77.2" y="113">/WR</text>
<text x="92" y="109.5">GND</text>
<text x="92.1" y="113">DM0</text>
<text x="100.7" y="111.3">39</text>
<text x="211.2" y="113">2</text>
<text x="241.8" y="113">27</text>
<text x="71.6" y="114.8">27</text>
<text x="71.6" y="118.3">28</text>
<text x="77.2" y="116.6">/RD</text>
<text x="91.3" y="116.6">/RAS</text>
<text x="100.7" y="118.3">37</text>
<text x="100.7" y="114.8">38</text>
<text x="211.2" y="116.6">3</text>
<text x="214.7" y="114.8">DQ1</text>
<text x="214.7" y="118.3">DQ2</text>
<text x="233.4" y="118.3">DQ7</text>
<text x="233.4" y="114.8">DQ8</text>
<text x="241.8" y="116.6">26</text>
<text x="71.6" y="121.8">29</text>
<text x="71.6" y="125.4">30</text>
<text x="77.2" y="120.1">/CS</text>
<text x="77.2" y="123.6">/WE</text>
<text x="89.7" y="123.6">MDEN</text>
<text x="91.2" y="120.1">/CAS</text>
<text x="100.7" y="125.4">35</text>
<text x="100.7" y="121.8">36</text>
<text x="211.2" y="120.1">4</text>
<text x="211.2" y="123.6">5</text>
<text x="214.7" y="121.8">DQ3</text>
<text x="214.7" y="125.4">DQ4</text>
<text x="233.4" y="125.4">DQ5</text>
<text x="233.4" y="121.8">DQ6</text>
<text x="241.8" y="123.6">24</text>
<text x="241.8" y="120.1">25</text>
<text x="77.2" y="127.1">DT0</text>
<text x="86" y="127.1">/ROMCS</text>
<text x="96.6" y="130.7">M</text>
<text x="100.7" y="128.9">34</text>
<text x="211.2" y="127.1">6</text>
<text x="211.2" y="130.7">7</text>
<text x="214.7" y="128.9">WE</text>
<text x="233.8" y="128.9">CAS</text>
<text x="241.8" y="130.7">22</text>
<text x="241.8" y="127.1">23</text>
<text x="71.6" y="132.4">32</text>
<text x="77.2" y="134.2">A8</text>
<text x="211.2" y="134.2">8</text>
<text x="211.2" y="137.7">9</text>
<text x="214.7" y="132.4">RAS</text>
<text x="214.7" y="136">NC</text>
<text x="235.8" y="132.4">OE</text>
<text x="236.2" y="136">A9</text>
<text x="241.8" y="137.7">20</text>
<text x="241.8" y="134.2">21</text>
<text x="209.2" y="141.3">10</text>
<text x="214.7" y="139.5">A10R</text>
<text x="214.7" y="143">A0</text>
<text x="236.2" y="143">A7</text>
<text x="236.2" y="139.5">A8</text>
<text x="241.8" y="141.3">19</text>
<text x="209.2" y="144.8">11</text>
<text x="209.2" y="148.3">12</text>
<text x="214.7" y="146.5">A1</text>
<text x="236.2" y="146.5">A6</text>
<text x="241.8" y="148.3">17</text>
<text x="241.8" y="144.8">18</text>
<text x="209.2" y="151.8">13</text>
<text x="214.7" y="150.1">A2</text>
<text x="214.7" y="153.6">A3</text>
<text x="236.2" y="153.6">A4</text>
<text x="236.2" y="150.1">A5</text>
<text x="241.8" y="151.8">16</text>
<text x="106" y="160.7">8</text>
<text x="68.4" y="164.2">2</text>
<text x="68.4" y="167.7">3</text>
<text x="71.9" y="165.9">BUFF</text>
<text x="99.9" y="162.4">MP</text>
<text x="100.1" y="165.9">RB</text>
<text x="106" y="164.2">7</text>
<text x="68.4" y="171.2">4</text>
<text x="71.9" y="169.5">LOAD</text>
<text x="71.9" y="173">SD</text>
<text x="93.6" y="173">CLOCK</text>
<text x="106" y="171.2">5</text>
<text x="340" y="203">2</text>
<text x="340" y="199.5">1</text>
<text x="343.5" y="201.2">NC</text>
<text x="363.5" y="203">13</text>
<text x="178.3" y="204.8">4</text>
<text x="193.7" y="204.8">1</text>
<text x="340" y="206.5">3</text>
<text x="343.5" y="208.3">X</text>
<text x="343.5" y="204.8">X</text>
<text x="359.9" y="204.8">X</text>
<text x="359.9" y="208.3">X</text>
<text x="363.5" y="206.5">12</text>
<text x="61.3" y="211.8">1</text>
<text x="61.3" y="215.3">2</text>
<text x="64.8" y="213.6">1A</text>
<text x="84.8" y="215.3">13</text>
<text x="177.9" y="211.8">5</text>
<text x="194" y="211.8">2</text>
<text x="340" y="213.6">5</text>
<text x="340" y="210">4</text>
<text x="343.5" y="215.3">X</text>
<text x="343.5" y="211.8">GND</text>
<text x="355.3" y="211.8">OUT</text>
<text x="359.9" y="215.3">X</text>
<text x="363.5" y="210">11</text>
<text x="363.5" y="213.6">10</text>
<text x="61.3" y="218.9">3</text>
<text x="64.8" y="217.1">1Y</text>
<text x="64.8" y="220.6">2A</text>
<text x="79.2" y="217.1">6A</text>
<text x="79.4" y="220.6">6Y</text>
<text x="84.8" y="218.9">12</text>
<text x="177.9" y="218.9">6</text>
<text x="194" y="218.9">3</text>
<text x="340" y="217.1">6</text>
<text x="343.5" y="218.9">X</text>
<text x="359.9" y="218.9">X</text>
<text x="363.5" y="217.1">9</text>
<text x="363.5" y="220.6">8</text>
<text x="61.3" y="222.4">4</text>
<text x="61.3" y="225.9">5</text>
<text x="64.8" y="224.2">2Y</text>
<text x="64.8" y="227.7">3A</text>
<text x="79.2" y="224.2">5A</text>
<text x="79.4" y="227.7">5Y</text>
<text x="84.8" y="225.9">10</text>
<text x="84.8" y="222.4">11</text>
<text x="179.7" y="222.4">7</text>
<text x="192.3" y="222.4">8</text>
<text x="355.3" y="222.4">OUT</text>
<text x="61.3" y="229.4">6</text>
<text x="64.8" y="231.2">3Y</text>
<text x="79.2" y="231.2">4A</text>
<text x="84.8" y="233">8</text>
<text x="84.8" y="229.4">9</text>
<text x="79.4" y="234.7">4Y</text>
<text x="22.5" y="261.2">1</text>
<text x="26" y="263">Tri-state</text>
<text x="38.6" y="266.5">OUTPUT</text>
<text x="53.1" y="264.7">3</text>
</g>
</svg>
